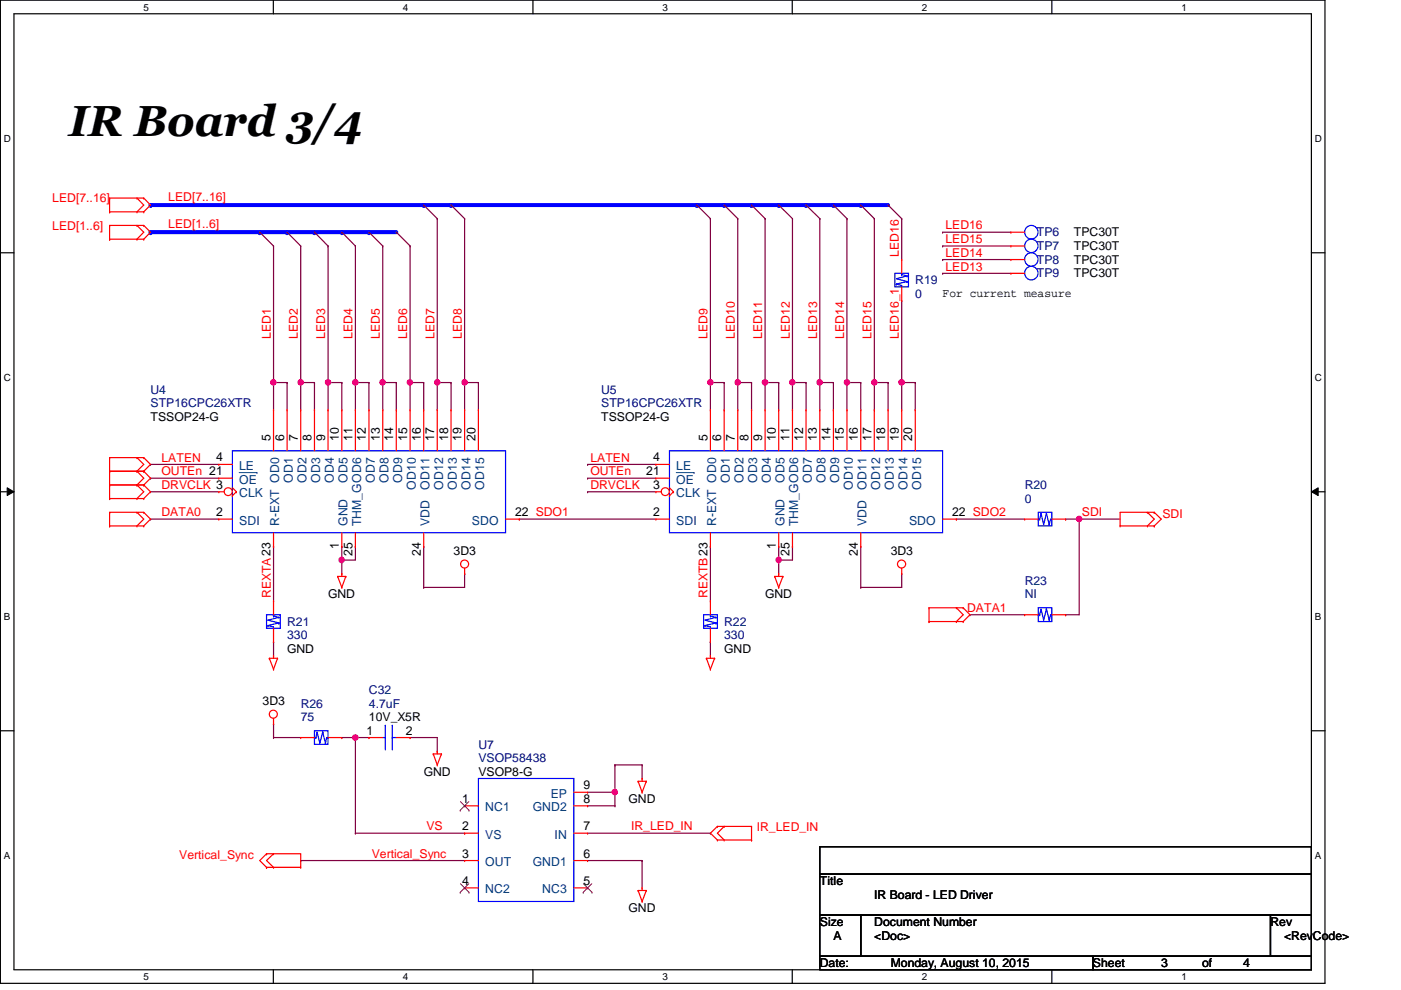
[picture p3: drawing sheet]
<svg xmlns="http://www.w3.org/2000/svg" width="297mm" height="210mm" viewBox="0 0 297 210" stroke-linecap="round" stroke-linejoin="round" font-family="sans-serif">
<path d="M.1 0h280.8v208.5h-280.8zM3 2.9h275v202.7h-275z" fill="none" stroke="#000" stroke-width=".25"/>
<g fill="#fff">
<path d="M30.4 .3h1.2v2.4h-1.2z"/>
<path d="M30.4 205.9h1.2v2.3h-1.2z"/>
</g>
<path d="M58 0v2.9M58 205.6v2.9" fill="none" stroke="#000" stroke-width=".25"/>
<g fill="#fff">
<path d="M85.4 .3h1.2v2.4h-1.2z"/>
<path d="M85.4 205.9h1.2v2.3h-1.2z"/>
</g>
<path d="M113 0v2.9M113 205.6v2.9" fill="none" stroke="#000" stroke-width=".25"/>
<g fill="#fff">
<path d="M140.5 .3h1.1v2.4h-1.1z"/>
<path d="M140.5 205.9h1.1v2.3h-1.1z"/>
</g>
<path d="M168 0v2.9M168 205.6v2.9" fill="none" stroke="#000" stroke-width=".25"/>
<g fill="#fff">
<path d="M195.4 .3h1.2v2.4h-1.2z"/>
<path d="M195.4 205.9h1.2v2.3h-1.2z"/>
</g>
<path d="M223 0v2.9M223 205.6v2.9" fill="none" stroke="#000" stroke-width=".25"/>
<g fill="#fff">
<path d="M250.5 .3h1.1v2.4h-1.1z"/>
<path d="M250.5 205.9h1.1v2.3h-1.1z"/>
<path d="M.8 28.2h1.5v2.4h-1.5z"/>
<path d="M278.8 28.2h1.4v2.4h-1.4z"/>
<path d="M.8 78.9h1.5v2.3h-1.5z"/>
<path d="M278.8 78.9h1.4v2.3h-1.4z"/>
</g>
<path d="M.1 53.6h2.9M278 53.6h2.9" fill="none" stroke="#000" stroke-width=".25"/>
<g fill="#fff">
<path d="M.8 129.6h1.4v2.3h-1.4z"/>
<path d="M278.8 129.6h1.3v2.3h-1.3z"/>
</g>
<path d="M.1 104.3h2.9M278 104.3h2.9" fill="none" stroke="#000" stroke-width=".25"/>
<path d="M1.5 103.4l1.5 .9-1.5 .8zM278 104.3l1.5-.9v1.7z" fill="#000"/>
<path d="M1.5 103.4l1.5 .9-1.5 .8zM278 104.3l1.5-.9v1.7z" fill="none" stroke="#000" stroke-width=".21"/>
<g fill="#fff">
<path d="M.8 180.3h1.4v2.3h-1.4z"/>
<path d="M278.8 180.3h1.3v2.3h-1.3z"/>
</g>
<path d="M.1 154.9h2.9M278 154.9h2.9" fill="none" stroke="#000" stroke-width=".25"/>
<path d="M60.9 49.2h5.8" fill="none" stroke="#00f" stroke-width=".85"/>
<circle cx="60.9" cy="49.2" r=".42" fill="#00f"/>
<path d="M66.7 49.2h5.8" fill="none" stroke="#00f" stroke-width=".85"/>
<circle cx="66.7" cy="49.2" r=".42" fill="#00f"/>
<path d="M72.5 49.2h5.7" fill="none" stroke="#00f" stroke-width=".85"/>
<circle cx="72.5" cy="49.2" r=".42" fill="#00f"/>
<path d="M78.2 49.2h5.8" fill="none" stroke="#00f" stroke-width=".85"/>
<circle cx="78.2" cy="49.2" r=".42" fill="#00f"/>
<g fill="none" stroke="#800040" stroke-width=".25">
<path d="M150.6 46.4h.1M150.6 46.4v40.5M31.9 98.5h.1M31.9 98.5h14.5M58 81.1h.1M58 81.1h2.9M58 81.1v5.8M60.9 81.1h.1M60.9 81.1v5.8M63.8 81.1h.1M63.8 81.1h2.9M63.8 81.1v5.8"/>
<path d="M66.7 81.1h.1M66.7 81.1v5.8M69.6 81.1h.1M69.6 81.1h2.9M69.6 81.1v5.8M72.5 81.1h.1M72.5 81.1v5.8M75.3 81.1h.1M75.3 81.1h2.9M75.3 81.1v5.8M78.2 81.1h.1M78.2 81.1v5.8"/>
<path d="M81.1 81.1h.1M81.1 81.1h2.9M81.1 81.1v5.8M84 81.1h.1M84 81.1v5.8M86.9 81.1h.1M86.9 81.1h2.9M86.9 81.1v5.8M89.8 81.1h.1M89.8 81.1v5.8M92.7 81.1h.1M92.7 81.1h2.9"/>
<path d="M92.7 81.1v5.8M95.6 81.1h.1M95.6 81.1v5.8M98.5 81.1h.1M98.5 81.1h2.9M98.5 81.1v5.8M101.4 81.1h.1M101.4 81.1v5.8M124.6 98.5h.1M124.6 98.5h14.5M150.6 81.1h.1M150.6 81.1h2.9"/>
<path d="M153.5 81.1h.1M153.5 81.1v5.8M31.9 101.4h.1M31.9 104.3h.1M31.9 110.1h.1M31.9 110.1h14.5M31.9 101.4h14.5M31.9 104.3h14.5M110.1 110.1h.1M110.1 110.1h29M124.6 101.4h.1M124.6 104.3h.1"/>
<path d="M124.6 101.4h14.5M124.6 104.3h14.5M202.8 110.1h.1M202.8 110.1h14.5"/>
</g>
<circle cx="150.6" cy="81.1" r=".56" fill="#f0f"/>
<circle cx="150.6" cy="81.1" r=".56" fill="none" stroke="#f0f" stroke-width=".25"/>
<path d="M156.4 46.4h.1M156.4 46.4v34.7M156.4 81.1h.1M156.4 81.1h2.9" fill="none" stroke="#800040" stroke-width=".25"/>
<circle cx="156.4" cy="81.1" r=".56" fill="#f0f"/>
<circle cx="156.4" cy="81.1" r=".56" fill="none" stroke="#f0f" stroke-width=".25"/>
<path d="M162.2 46.4h.1M162.2 46.4v34.7M156.4 81.1h.1M156.4 81.1v5.8M159.3 81.1h.1M159.3 81.1v5.8M162.2 81.1h.1M162.2 81.1h2.9" fill="none" stroke="#800040" stroke-width=".25"/>
<circle cx="162.2" cy="81.1" r=".56" fill="#f0f"/>
<circle cx="162.2" cy="81.1" r=".56" fill="none" stroke="#f0f" stroke-width=".25"/>
<path d="M168 46.4h.1M168 46.4v34.7M162.2 81.1h.1M162.2 81.1v5.8M165.1 81.1h.1M165.1 81.1v5.8M168 81.1h.1M168 81.1h2.9" fill="none" stroke="#800040" stroke-width=".25"/>
<circle cx="168" cy="81.1" r=".56" fill="#f0f"/>
<circle cx="168" cy="81.1" r=".56" fill="none" stroke="#f0f" stroke-width=".25"/>
<path d="M173.8 46.4h.1M173.8 46.4v34.7M168 81.1h.1M168 81.1v5.8M170.9 81.1h.1M170.9 81.1v5.8M173.8 81.1h.1M173.8 81.1h2.9" fill="none" stroke="#800040" stroke-width=".25"/>
<circle cx="173.8" cy="81.1" r=".56" fill="#f0f"/>
<circle cx="173.8" cy="81.1" r=".56" fill="none" stroke="#f0f" stroke-width=".25"/>
<path d="M179.6 46.4h.1M179.6 46.4v34.7M173.8 81.1h.1M173.8 81.1v5.8M176.7 81.1h.1M176.7 81.1v5.8M179.6 81.1h.1M179.6 81.1h2.9" fill="none" stroke="#800040" stroke-width=".25"/>
<circle cx="179.6" cy="81.1" r=".56" fill="#f0f"/>
<circle cx="179.6" cy="81.1" r=".56" fill="none" stroke="#f0f" stroke-width=".25"/>
<path d="M185.4 46.4h.1M185.4 46.4v34.7M179.6 81.1h.1M179.6 81.1v5.8M182.5 81.1h.1M182.5 81.1v5.8M185.4 81.1h.1M185.4 81.1h2.9" fill="none" stroke="#800040" stroke-width=".25"/>
<circle cx="185.4" cy="81.1" r=".56" fill="#f0f"/>
<circle cx="185.4" cy="81.1" r=".56" fill="none" stroke="#f0f" stroke-width=".25"/>
<path d="M185.4 81.1h.1M185.4 81.1v5.8M188.3 81.1h.1M188.3 81.1v5.8M191.2 81.1h.1M191.2 81.1h2.9M194.1 81.1h.1M194.1 81.1v5.8" fill="none" stroke="#800040" stroke-width=".25"/>
<path d="M31.9 49.2h23.2" fill="none" stroke="#00f" stroke-width=".85"/>
<circle cx="31.9" cy="49.2" r=".42" fill="#00f"/>
<path d="M58 52.2h.1M58 52.2v28.9M191.2 81.1h.1M191.2 81.1v5.8" fill="none" stroke="#800040" stroke-width=".25"/>
<circle cx="57.9" cy="81.1" r=".56" fill="#f0f"/>
<circle cx="57.9" cy="81.1" r=".56" fill="none" stroke="#f0f" stroke-width=".25"/>
<path d="M55.1 49.2h5.8" fill="none" stroke="#00f" stroke-width=".85"/>
<circle cx="55.1" cy="49.2" r=".42" fill="#00f"/>
<path d="M63.8 52.2h.1M63.8 52.2v28.9M58 115.9h.1M58 115.9v11.5M150.6 115.9h.1M150.6 115.9v11.5M58 136.1h.1M58 136.1v2.9M150.6 136.1h.1M150.6 136.1v2.9" fill="none" stroke="#800040" stroke-width=".25"/>
<circle cx="63.7" cy="81.1" r=".56" fill="#f0f"/>
<circle cx="63.7" cy="81.1" r=".56" fill="none" stroke="#f0f" stroke-width=".25"/>
<path d="M69.6 52.2h.1M69.6 52.2v28.9" fill="none" stroke="#800040" stroke-width=".25"/>
<circle cx="69.5" cy="81.1" r=".56" fill="#f0f"/>
<circle cx="69.5" cy="81.1" r=".56" fill="none" stroke="#f0f" stroke-width=".25"/>
<path d="M75.3 52.2h.1M75.3 52.2v28.9" fill="none" stroke="#800040" stroke-width=".25"/>
<circle cx="75.3" cy="81.1" r=".56" fill="#f0f"/>
<circle cx="75.3" cy="81.1" r=".56" fill="none" stroke="#f0f" stroke-width=".25"/>
<path d="M81.1 52.2h.1M81.1 52.2v28.9" fill="none" stroke="#800040" stroke-width=".25"/>
<circle cx="81.1" cy="81.1" r=".56" fill="#f0f"/>
<circle cx="81.1" cy="81.1" r=".56" fill="none" stroke="#f0f" stroke-width=".25"/>
<path d="M86.9 52.2h.1M86.9 52.2v28.9" fill="none" stroke="#800040" stroke-width=".25"/>
<circle cx="86.9" cy="81.1" r=".56" fill="#f0f"/>
<circle cx="86.9" cy="81.1" r=".56" fill="none" stroke="#f0f" stroke-width=".25"/>
<path d="M92.7 46.4h.1M92.7 46.4v34.7" fill="none" stroke="#800040" stroke-width=".25"/>
<circle cx="92.7" cy="81.1" r=".56" fill="#f0f"/>
<circle cx="92.7" cy="81.1" r=".56" fill="none" stroke="#f0f" stroke-width=".25"/>
<path d="M31.9 43.5h57.9" fill="none" stroke="#00f" stroke-width=".85"/>
<circle cx="31.9" cy="43.5" r=".42" fill="#00f"/>
<path d="M89.8 43.5h5.8" fill="none" stroke="#00f" stroke-width=".85"/>
<circle cx="89.8" cy="43.5" r=".42" fill="#00f"/>
<path d="M95.6 43.5h52.1" fill="none" stroke="#00f" stroke-width=".85"/>
<circle cx="95.6" cy="43.5" r=".42" fill="#00f"/>
<path d="M147.7 43.5h5.8" fill="none" stroke="#00f" stroke-width=".85"/>
<circle cx="147.7" cy="43.5" r=".42" fill="#00f"/>
<path d="M153.5 43.5h5.8" fill="none" stroke="#00f" stroke-width=".85"/>
<circle cx="153.5" cy="43.5" r=".42" fill="#00f"/>
<path d="M72.5 115.9h.1M72.5 118.7h.1M72.5 115.9v2.8M75.3 115.9h.1M75.3 115.9v2.8h-2.8" fill="none" stroke="#800040" stroke-width=".25"/>
<circle cx="72.4" cy="118.7" r=".56" fill="#f0f"/>
<circle cx="72.4" cy="118.7" r=".56" fill="none" stroke="#f0f" stroke-width=".25"/>
<path d="M72.5 118.7h.1M72.5 118.7v2.9M89.8 115.9h.1M89.8 115.9v8.6M165.1 115.9h.1M165.1 118.7h.1M165.1 115.9v5.7M168 115.9h.1M168 115.9v2.8h-2.9M89.8 124.5h.1M98.5 121.6h.1M98.5 121.6v2.9h-8.7" fill="none" stroke="#800040" stroke-width=".25"/>
<circle cx="165.1" cy="118.7" r=".56" fill="#f0f"/>
<circle cx="165.1" cy="118.7" r=".56" fill="none" stroke="#f0f" stroke-width=".25"/>
<path d="M182.5 115.9h.1M182.5 115.9v8.6M225.9 110.1h.1M225.9 110.1h11.6M228.8 110.1h.1M228.8 110.1v20.2h-2.9M182.5 124.5h.1M191.2 121.6h.1M191.2 121.6v2.9h-8.7M225.9 130.3h.1" fill="none" stroke="#800040" stroke-width=".25"/>
<circle cx="228.8" cy="110" r=".56" fill="#f0f"/>
<circle cx="228.8" cy="110" r=".56" fill="none" stroke="#f0f" stroke-width=".25"/>
<path d="M98.5 46.4h.1M98.5 46.4v34.7M205.7 130.3h.1M205.7 130.3h11.6" fill="none" stroke="#800040" stroke-width=".25"/>
<circle cx="98.5" cy="81.1" r=".56" fill="#f0f"/>
<circle cx="98.5" cy="81.1" r=".56" fill="none" stroke="#f0f" stroke-width=".25"/>
<path d="M191.2 46.4h.1M191.2 46.4v8.6M191.2 63.7h.1M191.2 63.7v17.4" fill="none" stroke="#800040" stroke-width=".25"/>
<circle cx="191.2" cy="81.1" r=".56" fill="#f0f"/>
<circle cx="191.2" cy="81.1" r=".56" fill="none" stroke="#f0f" stroke-width=".25"/>
<path d="M199.9 52.2h.1M199.9 55h.1M199.9 49.2h.1M199.9 58h.1M199.9 52.2h14.4M199.9 55h14.4M199.9 49.2h14.4M199.9 58h14.4" fill="none" stroke="#800040" stroke-width=".25"/>
<path d="M159.3 43.5h5.8" fill="none" stroke="#00f" stroke-width=".85"/>
<circle cx="159.3" cy="43.5" r=".42" fill="#00f"/>
<path d="M165.1 43.5h5.8" fill="none" stroke="#00f" stroke-width=".85"/>
<circle cx="165.1" cy="43.5" r=".42" fill="#00f"/>
<path d="M170.9 43.5h5.8" fill="none" stroke="#00f" stroke-width=".85"/>
<circle cx="170.9" cy="43.5" r=".42" fill="#00f"/>
<path d="M176.7 43.5h5.8" fill="none" stroke="#00f" stroke-width=".85"/>
<circle cx="176.7" cy="43.5" r=".42" fill="#00f"/>
<path d="M182.5 43.5h5.8" fill="none" stroke="#00f" stroke-width=".85"/>
<circle cx="182.5" cy="43.5" r=".42" fill="#00f"/>
<path d="M58 153.5h.1M58 156.4h.1M58 156.4h5.8M58 153.5v2.9M72.5 156.4h.1M72.5 156.4h2.8v20.3M86.9 156.4h.1M86.9 156.4h5.8v2.9M92.7 159.3h.1M75.3 176.7h.1M63.8 182.5h.1M63.8 182.5h34.7" fill="none" stroke="#800040" stroke-width=".25"/>
<circle cx="75.3" cy="156.4" r=".56" fill="#f0f"/>
<circle cx="75.3" cy="156.4" r=".56" fill="none" stroke="#f0f" stroke-width=".25"/>
<path d="M75.3 156.4h2.9M78.2 156.4h.1M75.3 176.7h23.2M98.5 176.7h.1M124.6 170.9h5.8M130.4 170.9h.1M130.4 162.2h.1M130.4 162.2v5.8M136.1 162.2h.1M136.1 162.2v2.9" fill="none" stroke="#800040" stroke-width=".25"/>
<circle cx="130.3" cy="167.9" r=".56" fill="#f0f"/>
<circle cx="130.3" cy="167.9" r=".56" fill="none" stroke="#f0f" stroke-width=".25"/>
<g fill="none" stroke="#800040" stroke-width=".25">
<path d="M55.1 49.2h.1M55.1 49.2l2.9 3M60.9 49.2h.1M60.9 49.2l2.9 3M66.7 49.2h.1M66.7 49.2l2.9 3M72.5 49.2h.1M72.5 49.2l2.8 3M78.2 49.2h.1M78.2 49.2l2.9 3M84 49.2h.1M84 49.2l2.9 3"/>
<path d="M89.8 43.5h.1M89.8 43.5l2.9 2.9M95.6 43.5h.1M95.6 43.5l2.9 2.9M147.7 43.5h.1M147.7 43.5l2.9 2.9M153.5 43.5h.1M153.5 43.5l2.9 2.9M159.3 43.5h.1M159.3 43.5l2.9 2.9M165.1 43.5h.1M165.1 43.5l2.9 2.9"/>
<path d="M170.9 43.5h.1M170.9 43.5l2.9 2.9M176.7 43.5h.1M176.7 43.5l2.9 2.9M182.5 43.5h.1M182.5 43.5l2.9 2.9M188.3 43.5h.1M188.3 43.5l2.9 2.9M124.6 168h5.8M124.6 176.7h26M130.4 162.2h.1M130.4 168h.1"/>
<path d="M130.4 162.2h5.7M130.4 168v2.9M150.6 176.7h.1M124.6 182.5h11.5M136.1 182.5h.1M136.1 182.5v5.8"/>
</g>
<g fill="none" stroke="#f00" stroke-width=".25">
<path d="M23.2 47.8h.1M23.2 50.7h.1M23.2 42h.1M23.2 44.9h.1M23.2 42v2.9M23.2 47.8v2.9M23.2 47.8h7.3M23.2 50.7h7.3M23.2 42h7.3M23.2 44.9h7.3M29 47.8h.1M29 50.7h.1"/>
<path d="M29 42h.1M29 44.9h.1M29 47.8l1.5 1.4-1.5 1.5M29 42l1.5 1.5-1.5 1.4M30.5 50.7h.1M30.5 47.8h.1M30.5 44.9h.1M30.5 42h.1M30.5 47.8l1.4 1.4-1.4 1.5M30.5 42l1.4 1.5-1.4 1.4M23.2 97h.1M23.2 99.9h.1"/>
<path d="M23.2 97h7.3M23.2 99.9h7.3M23.2 97v8.7M29 97h.1M29 99.9h.1M29 97l1.5 1.5-1.5 1.4M29 99.9l1.5 1.5-1.5 1.4M30.5 99.9h.1M30.5 97h.1M30.5 97l1.4 1.5-1.4 1.4M30.5 99.9l1.4 1.5-1.4 1.4M58 86.9h.1"/>
<path d="M58 86.9v8.7M60.9 86.9h.1M60.9 86.9v8.7M63.8 86.9h.1M63.8 86.9v8.7M66.7 86.9h.1M66.7 86.9v8.7M69.6 86.9h.1M69.6 86.9v8.7M72.5 86.9h.1M72.5 86.9v8.7M75.3 86.9h.1"/>
<path d="M75.3 86.9v8.7M78.2 86.9h.1M78.2 86.9v8.7M81.1 86.9h.1M81.1 86.9v8.7M84 86.9h.1M84 86.9v8.7M86.9 86.9h.1M86.9 86.9v8.7M89.8 86.9h.1M89.8 86.9v8.7M92.7 86.9h.1"/>
<path d="M92.7 86.9v8.7M95.6 86.9h.1M95.6 86.9v8.7M98.5 86.9h.1M98.5 86.9v8.7M101.4 86.9h.1M101.4 86.9v8.7M23.2 102.8h.1M23.2 105.7h.1M23.2 108.6h.1M23.2 111.5h.1M23.2 108.6v2.9"/>
<path d="M23.2 102.8h7.3M23.2 105.7h7.3M23.2 108.6h7.3M23.2 111.5h7.3M29 102.8h.1M29 105.7h.1M29 108.6h.1M29 111.5h.1M29 102.8l1.5 1.5-1.5 1.4M29 108.6l1.5 1.5-1.5 1.4M30.5 102.8h.1M30.5 105.7h.1"/>
<path d="M30.5 111.5h.1M30.5 108.6h.1M30.5 102.8l1.4 1.5-1.4 1.4M30.5 108.6l1.4 1.5-1.4 1.4M46.4 110.1h.1M46.4 110.1h2.9M49.3 105.1h.1M49.3 103.4l.8 .9M50.1 104.3h.1M50.1 104.3l-.8 .8M72.5 115.9h.1M72.5 112.9v3"/>
<path d="M89.8 115.9h.1M89.8 112.9v3M107.2 110.1h2.9M110.1 110.1h.1M237.5 111.5h.1M237.5 111.5h7.2M243.3 111.5h.1M243.3 108.6h.1M243.3 108.6l1.4 1.5-1.4 1.4M244.7 108.6h.1M244.7 111.5h.1M244.7 108.6h-7.2v2.9"/>
<path d="M244.7 108.6l1.5 1.5-1.5 1.4M57.1 139.6h.1M57.1 139.6h1.7M57.1 139.6l.9 2.3M58 139h.1M58 139v.6M58.8 139.6h.1M58.8 139.6l-.8 2.3M71.6 122.2h.1M71.6 122.2h1.7M71.6 122.2l.9 2.3M72.5 121.6h.1"/>
<path d="M72.5 124.5h.1M72.5 121.6v.6M73.3 122.2h.1M73.3 122.2l-.8 2.3M98.5 121.6h.1M98.5 120.5v1.1M149.8 139.6h.1M149.8 139.6h1.7M149.8 139.6l.8 2.3M150.6 139h.1M150.6 139v.6M151.5 139.6h.1"/>
<path d="M151.5 139.6l-.9 2.3M164.2 122.2h.1M164.2 122.2h1.8M164.2 122.2l.9 2.3M165.1 121.6h.1M165.1 124.5h.1M165.1 121.6v.6M166 122.2h.1M166 122.2l-.9 2.3M191.2 121.6h.1M191.2 120.5v1.1M197 128.9h.1"/>
<path d="M197 131.8h.1M197 128.9h7.2M197 131.8h7.2M197 128.9v2.9M202.8 128.9h.1M202.8 131.8h.1M202.8 128.9l1.4 1.4-1.4 1.5M204.2 131.8h.1M204.2 128.9h.1M204.2 128.9l1.5 1.4-1.5 1.5M58 141.9h.1M58 153.5h.1"/>
<path d="M58 152.3v1.2M91.9 159.9h.1M91.9 159.9h1.7M91.9 159.9l.8 2.3M92.7 159.3h.1M92.7 159.3v.6M93.6 159.9h.1M93.6 159.9l-.9 2.3M150.6 141.9h.1M92.7 162.2h.1M135.3 165.7h.1M135.3 165.7h1.7"/>
<path d="M135.3 165.7l.8 2.3M136.1 165.1h.1M136.1 168h.1M136.1 165.1v.6M137 165.7h.1M137 165.7l-.9 2.3M152.1 178.1h.1M152.1 175.2h.1M152.1 175.2l-1.5 1.5 1.5 1.4M152.1 175.2h7.2M152.1 178.1h7.2M153.5 175.2h.1"/>
<path d="M153.5 178.1h.1M153.5 175.2l-1.4 1.5 1.4 1.4M159.3 175.2h.1M159.3 178.1h.1M159.3 175.2v2.9M56.5 181h.1M56.5 183.9h.1M56.5 181l-1.4 1.5 1.4 1.4M56.5 181h7.3v2.9M56.5 183.9h7.3M58 183.9h.1M58 181h.1"/>
<path d="M58 181l-1.5 1.5 1.5 1.4M63.8 183.9h.1M135.3 188.8h.1M135.3 188.8h1.7M135.3 188.8l.8 2.3M136.1 188.3h.1M136.1 191.1h.1M136.1 188.3v.5M137 188.8h.1M137 188.8l-.9 2.3"/>
<circle cx="98.5" cy="119.6" r=".85"/>
<circle cx="191.2" cy="119.6" r=".86"/>
<circle cx="57.9" cy="151.4" r=".85"/>
</g>
<path d="M173.8 179.5h104.2v5.8h-104.2zM173.8 185.3h104.2v8.7h-104.2zM173.8 194h8.7v8.7h-8.7zM182.5 194h86.9v8.7h-86.9zM269.4 194h8.6v8.7h-8.6zM173.8 202.7h57.9v2.9h-57.9zM231.7 202.7h46.3v2.9h-46.3z" fill="none" stroke="#000" stroke-width=".25"/>
<path d="M49.3 95.6h57.9v17.3h-57.9z" fill="none" stroke="#00f" stroke-width=".25"/>
<circle cx="48.4" cy="104.2" r=".84" fill="#fff"/>
<g fill="none" stroke="#f00" stroke-width=".25">
<path d="M191.2 55h.1M191.2 55v3M214.3 58h.1M214.3 49.2h.1M214.3 58h3M214.3 49.2h3M191.2 63.7h.1M191.2 60.8v2.9M46.4 98.5h.1M46.4 98.5h2.9M150.6 86.9h.1M150.6 86.9v8.7"/>
<path d="M153.5 86.9h.1M153.5 86.9v8.7M156.4 86.9h.1M156.4 86.9v8.7M159.3 86.9h.1M159.3 86.9v8.7M162.2 86.9h.1M162.2 86.9v8.7M165.1 86.9h.1M165.1 86.9v8.7M168 86.9h.1M168 86.9v8.7"/>
<path d="M170.9 86.9h.1M170.9 86.9v8.7M173.8 86.9h.1M173.8 86.9v8.7M176.7 86.9h.1M176.7 86.9v8.7M179.6 86.9h.1M179.6 86.9v8.7M182.5 86.9h.1M182.5 86.9v8.7M185.4 86.9h.1M185.4 86.9v8.7"/>
<path d="M188.3 86.9h.1M188.3 86.9v8.7M191.2 86.9h.1M191.2 86.9v8.7M194.1 86.9h.1M194.1 86.9v8.7M46.4 104.3h.1M46.4 101.4h.1M46.4 104.3h1.1M46.4 101.4h2.9M58 115.9h.1M58 112.9v3"/>
<path d="M75.3 115.9h.1M75.3 112.9v3M139.1 110.1h.1M139.1 110.1h2.8M141.9 105.1h.1M141.9 103.4l.9 .9M142.8 104.3h.1M142.8 104.3l-.9 .8M165.1 115.9h.1M165.1 112.9v3M182.5 115.9h.1M182.5 112.9v3"/>
<path d="M199.9 110.1h2.9M202.8 110.1h.1M150.6 127.4h.1M150.6 136.1h.1M150.6 127.4v2.9M150.6 133.2v2.9M217.3 130.3h.1M217.3 130.3h2.8M223 130.3h2.9M225.9 130.3h.1M78.2 156.4h.1M78.2 156.4h2.9"/>
<path d="M84 156.4h2.9M86.9 156.4h.1M98.5 170.9h.1M98.5 176.7h.1M98.5 170.9h2.9M98.5 176.7h2.9M121.7 170.9h2.9M121.7 176.7h2.9M121.7 168h2.9M124.6 176.7h.1M124.6 170.9h.1M124.6 168h.1"/>
<path d="M98.5 182.5h.1M98.5 188.3h.1M98.5 182.5h2.9M98.5 188.3h2.9M121.7 182.5h2.9M121.7 188.3h2.9M124.6 188.3h.1M124.6 182.5h.1"/>
<circle cx="48.4" cy="104.2" r=".84"/>
</g>
<path d="M50.7 100.2h3.8M54.5 100.2h.1" fill="none" stroke="#004080" stroke-width=".21"/>
<g fill="none" stroke="#00f" stroke-width=".25">
<path d="M189.7 58h2.9v2.8h-2.9zM191.2 58.2h.1M191.2 58h.1M191.2 58.2l1.1 .3M191.2 58v.2M192.3 58.5h.1M192.3 59.7h.1M192.3 58.5l-2.3 .6 2.3 .6M192.3 59.7l-2.3 .5M190 60.2h.1M190 60.2l1.2 .3v.3M191.2 60.8h.1"/>
<path d="M141.9 95.6h58v17.3h-58zM149.2 130.3h2.9v2.9h-2.9zM149.5 132.6h.1M149.5 132.6l1.1 .3v.3M150.6 130.6h.1M150.6 130.3h.1M150.6 133.2h.1M150.6 130.6l1.2 .3M150.6 130.3v.3M151.8 130.9h.1M151.8 132.1h.1M151.8 130.9l-2.3 .6 2.3 .6"/>
<path d="M151.8 132.1l-2.3 .5M220.1 128.9h2.9v2.9h-2.9zM220.1 130.3h.1M220.1 130.3h.3M220.4 130.3h.1M220.7 129.2h.1M220.7 129.2l.6 2.3 .6-2.3M220.7 129.2l-.3 1.1M221.9 129.2h.1M221.9 129.2l.6 2.3M222.5 131.5h.1M223 130.3h.1"/>
<path d="M223 130.3h-.2l-.3 1.2M81.1 156.4h.6M81.7 156.4h.1M81.7 153.8h.1M81.7 153.8v5.2M83.2 153.8h.1M83.2 156.4h.1M83.2 156.4h.8M83.2 153.8v5.2M101.4 165.1h20.3v26h-20.3z"/>
<circle cx="218.7" cy="49.2" r="1.43"/>
<circle cx="218.7" cy="57.9" r="1.43"/>
</g>
<path d="M97.6 171.8h.1M97.6 170l1.8 1.8M99.4 170l-1.8 1.8M99.4 171.8h.1M97.6 189.2h.1M97.6 187.4l1.8 1.8M99.4 187.4l-1.8 1.8M99.4 189.2h.1M123.7 189.2h.1M123.7 187.4l1.8 1.8M125.5 187.4l-1.8 1.8M125.5 189.2h.1" fill="none" stroke="#804000" stroke-width=".21"/>
<circle cx="141.1" cy="104.2" r=".84" fill="#fff"/>
<g fill="none" stroke="#f00" stroke-width=".25">
<path d="M214.3 52.2h.1M214.3 55h.1M214.3 52.2h3M214.3 55h3M139.1 98.5h.1M139.1 98.5h2.8M139.1 104.3h.1M139.1 101.4h.1M139.1 104.3h1.1M139.1 101.4h2.8M150.6 115.9h.1M150.6 112.9v3"/>
<path d="M168 115.9h.1M168 112.9v3M217.3 110.1h.1M217.3 110.1h2.8M223 110.1h2.9M225.9 110.1h.1M58 127.4h.1M58 136.1h.1M58 127.4v2.9M58 133.2v2.9M63.8 156.4h.1M63.8 156.4h2.9"/>
<path d="M69.6 156.4h2.9M72.5 156.4h.1"/>
<circle cx="141.1" cy="104.2" r=".84"/>
</g>
<path d="M143.4 100.2h3.7M147.1 100.2h.1" fill="none" stroke="#004080" stroke-width=".21"/>
<g fill="none" stroke="#00f" stroke-width=".25">
<path d="M220.1 108.6h2.9v2.9h-2.9zM220.1 110.1h.1M220.1 110.1h.3M220.4 110.1h.1M220.7 108.9h.1M220.7 108.9l.6 2.3 .6-2.3M220.7 108.9l-.3 1.2M221.9 108.9h.1M221.9 108.9l.6 2.3M222.5 111.2h.1M223 110.1h.1M223 110.1h-.2l-.3 1.1"/>
<path d="M56.5 130.3h2.9v2.9h-2.9zM56.8 132.6h.1M56.8 132.6l1.2 .3v.3M58 130.6h.1M58 130.3h.1M58 133.2h.1M58 130.6l1.1 .3M58 130.3v.3M59.1 130.9h.1M59.1 132.1h.1M59.1 130.9l-2.3 .6 2.3 .6M59.1 132.1l-2.3 .5"/>
<path d="M66.7 154.9h2.9v2.9h-2.9zM66.7 156.4h.1M66.7 156.4h.3M67 156.4h.1M67.2 155.2h.1M67.2 155.2l.6 2.4 .6-2.4M67.2 155.2l-.2 1.2M68.4 155.2h.1M68.4 155.2l.6 2.4M69 157.6h.1M69.6 156.4h.1M69.6 156.4h-.3l-.3 1.2"/>
<circle cx="218.7" cy="55" r="1.43"/>
<circle cx="218.7" cy="52.1" r="1.43"/>
</g>
<circle cx="150.6" cy="81.1" r=".56" fill="#f0f"/>
<circle cx="150.6" cy="81.1" r=".56" fill="none" stroke="#f0f" stroke-width=".25"/>
<circle cx="156.4" cy="81.1" r=".56" fill="#f0f"/>
<circle cx="156.4" cy="81.1" r=".56" fill="none" stroke="#f0f" stroke-width=".25"/>
<circle cx="162.2" cy="81.1" r=".56" fill="#f0f"/>
<circle cx="162.2" cy="81.1" r=".56" fill="none" stroke="#f0f" stroke-width=".25"/>
<circle cx="168" cy="81.1" r=".56" fill="#f0f"/>
<circle cx="168" cy="81.1" r=".56" fill="none" stroke="#f0f" stroke-width=".25"/>
<circle cx="173.8" cy="81.1" r=".56" fill="#f0f"/>
<circle cx="173.8" cy="81.1" r=".56" fill="none" stroke="#f0f" stroke-width=".25"/>
<circle cx="179.6" cy="81.1" r=".56" fill="#f0f"/>
<circle cx="179.6" cy="81.1" r=".56" fill="none" stroke="#f0f" stroke-width=".25"/>
<circle cx="185.4" cy="81.1" r=".56" fill="#f0f"/>
<circle cx="185.4" cy="81.1" r=".56" fill="none" stroke="#f0f" stroke-width=".25"/>
<circle cx="57.9" cy="81.1" r=".56" fill="#f0f"/>
<circle cx="57.9" cy="81.1" r=".56" fill="none" stroke="#f0f" stroke-width=".25"/>
<circle cx="63.7" cy="81.1" r=".56" fill="#f0f"/>
<circle cx="63.7" cy="81.1" r=".56" fill="none" stroke="#f0f" stroke-width=".25"/>
<circle cx="69.5" cy="81.1" r=".56" fill="#f0f"/>
<circle cx="69.5" cy="81.1" r=".56" fill="none" stroke="#f0f" stroke-width=".25"/>
<circle cx="75.3" cy="81.1" r=".56" fill="#f0f"/>
<circle cx="75.3" cy="81.1" r=".56" fill="none" stroke="#f0f" stroke-width=".25"/>
<circle cx="81.1" cy="81.1" r=".56" fill="#f0f"/>
<circle cx="81.1" cy="81.1" r=".56" fill="none" stroke="#f0f" stroke-width=".25"/>
<circle cx="86.9" cy="81.1" r=".56" fill="#f0f"/>
<circle cx="86.9" cy="81.1" r=".56" fill="none" stroke="#f0f" stroke-width=".25"/>
<circle cx="92.7" cy="81.1" r=".56" fill="#f0f"/>
<circle cx="92.7" cy="81.1" r=".56" fill="none" stroke="#f0f" stroke-width=".25"/>
<circle cx="72.4" cy="118.7" r=".56" fill="#f0f"/>
<circle cx="72.4" cy="118.7" r=".56" fill="none" stroke="#f0f" stroke-width=".25"/>
<circle cx="165.1" cy="118.7" r=".56" fill="#f0f"/>
<circle cx="165.1" cy="118.7" r=".56" fill="none" stroke="#f0f" stroke-width=".25"/>
<circle cx="228.8" cy="110" r=".56" fill="#f0f"/>
<circle cx="228.8" cy="110" r=".56" fill="none" stroke="#f0f" stroke-width=".25"/>
<circle cx="98.5" cy="81.1" r=".56" fill="#f0f"/>
<circle cx="98.5" cy="81.1" r=".56" fill="none" stroke="#f0f" stroke-width=".25"/>
<circle cx="191.2" cy="81.1" r=".56" fill="#f0f"/>
<circle cx="191.2" cy="81.1" r=".56" fill="none" stroke="#f0f" stroke-width=".25"/>
<circle cx="75.3" cy="156.4" r=".56" fill="#f0f"/>
<circle cx="75.3" cy="156.4" r=".56" fill="none" stroke="#f0f" stroke-width=".25"/>
<circle cx="130.3" cy="167.9" r=".56" fill="#f0f"/>
<circle cx="130.3" cy="167.9" r=".56" fill="none" stroke="#f0f" stroke-width=".25"/>
<text font-size="9.2" x="14.6" y="28.7">IR Board 3/4</text>
<g font-size="2.6" fill="#f00">
<text x="11.1" y="42.9">LED[7..16]</text>
<text x="35.7" y="42.6">LED[7..16]</text>
<text x="11.1" y="48.7">LED[1..6]</text>
<text x="35.7" y="48.3">LED[1..6]</text>
<text x="200.4" y="51.6">LED15</text>
<text x="200.4" y="48.6">LED16</text>
<text x="190.6" y="54.4" transform="rotate(-90 190.6 54.4)">LED16</text>
<text x="200.4" y="54.4">LED14</text>
<text x="200.4" y="57.4">LED13</text>
<text x="57.4" y="71.8" transform="rotate(-90 57.4 71.8)">LED1</text>
<text x="63.2" y="71.8" transform="rotate(-90 63.2 71.8)">LED2</text>
<text x="69" y="71.8" transform="rotate(-90 69 71.8)">LED3</text>
<text x="74.8" y="71.8" transform="rotate(-90 74.8 71.8)">LED4</text>
<text x="80.6" y="71.8" transform="rotate(-90 80.6 71.8)">LED5</text>
<text x="86.4" y="71.8" transform="rotate(-90 86.4 71.8)">LED6</text>
<text x="92.1" y="71.8" transform="rotate(-90 92.1 71.8)">LED7</text>
<text x="97.9" y="71.8" transform="rotate(-90 97.9 71.8)">LED8</text>
<text x="150" y="71.8" transform="rotate(-90 150 71.8)">LED9</text>
<text x="155.8" y="71.8" transform="rotate(-90 155.8 71.8)">LED10</text>
<text x="161.6" y="71.8" transform="rotate(-90 161.6 71.8)">LED11</text>
<text x="167.4" y="71.8" transform="rotate(-90 167.4 71.8)">LED12</text>
<text x="173.2" y="71.8" transform="rotate(-90 173.2 71.8)">LED13</text>
<text x="179" y="71.8" transform="rotate(-90 179 71.8)">LED14</text>
<text x="184.8" y="71.8" transform="rotate(-90 184.8 71.8)">LED15</text>
<text x="190.6" y="71.8" transform="rotate(-90 190.6 71.8)">LED16_1</text>
<text x="34.2" y="97.9">LATEN</text>
<text x="34.2" y="100.8">OUTEn 21</text>
<text x="125.2" y="97.9">LATEN</text>
<text x="125.2" y="100.8">OUTEn</text>
<text x="34.2" y="103.7">DRVCLK 3</text>
<text x="125.2" y="103.7">DRVCLK</text>
<text x="34.2" y="109.5">DATA0</text>
<text x="229.4" y="109.5">SDI</text>
<text x="246.5" y="109.8">SDI</text>
<text x="57.4" y="126.8" transform="rotate(-90 57.4 126.8)">REXTA23</text>
<text x="150" y="126.8" transform="rotate(-90 150 126.8)">REXTB23</text>
<text x="205.1" y="129.8">DATA1</text>
<text x="90.4" y="176.1">VS</text>
<text x="133.9" y="176.1">IR_LED_IN</text>
<text x="160.5" y="176.1">IR_LED_IN</text>
<text x="38" y="182.2">Vertical_Sync</text>
<text x="78.8" y="181.9">Vertical_Sync</text>
</g>
<g font-size="2.6" fill="#000080">
<text x="219.8" y="50.1">TP6</text>
<text x="219.8" y="53">TP7</text>
<text x="219.8" y="58.8">TP9</text>
<text x="219.8" y="55.9">TP8</text>
<text x="194.1" y="60.3">R19</text>
<text x="194.1" y="63.2">0</text>
<text x="31.9" y="83.4">U4</text>
<text x="127.5" y="83.4">U5</text>
<text x="31.9" y="86.3">STP16CPC26XTR</text>
<text x="127.5" y="86.3">STP16CPC26XTR</text>
<text x="217.3" y="103.7">R20</text>
<text x="217.3" y="106.6">0</text>
<text x="217.3" y="124">R23</text>
<text x="217.3" y="126.9">NI</text>
<text x="60.9" y="132.7">R21</text>
<text x="60.9" y="135.6">330</text>
<text x="153.5" y="132.7">R22</text>
<text x="153.5" y="135.6">330</text>
<text x="78.2" y="147.2">C32</text>
<text x="63.8" y="150">R26</text>
<text x="63.8" y="152.9">75</text>
<text x="78.2" y="150">4.7uF</text>
<text x="101.4" y="158.7">U7</text>
<text x="101.4" y="161.6">VSOP58438</text>
</g>
<g font-size="2.6">
<text x="227.7" y="50.1">TPC30T</text>
<text x="227.7" y="53">TPC30T</text>
<text x="227.7" y="58.8">TPC30T</text>
<text x="227.7" y="55.9">TPC30T</text>
<text x="199.9" y="62.9">For current measure</text>
<text x="31.9" y="89.2">TSSOP24-G</text>
<text x="127.5" y="89.2">TSSOP24-G</text>
<text x="57.4" y="93.6" transform="rotate(-90 57.4 93.6)">5</text>
<text x="60.2" y="93.6" transform="rotate(-90 60.2 93.6)">6</text>
<text x="63.1" y="93.6" transform="rotate(-90 63.1 93.6)">7</text>
<text x="66" y="93.6" transform="rotate(-90 66 93.6)">8</text>
<text x="68.9" y="93.6" transform="rotate(-90 68.9 93.6)">9</text>
<text x="71.8" y="93.6" transform="rotate(-90 71.8 93.6)">10</text>
<text x="74.7" y="93.6" transform="rotate(-90 74.7 93.6)">11</text>
<text x="77.6" y="93.6" transform="rotate(-90 77.6 93.6)">12</text>
<text x="80.5" y="93.6" transform="rotate(-90 80.5 93.6)">13</text>
<text x="83.4" y="93.6" transform="rotate(-90 83.4 93.6)">14</text>
<text x="86.3" y="93.6" transform="rotate(-90 86.3 93.6)">15</text>
<text x="89.2" y="93.6" transform="rotate(-90 89.2 93.6)">16</text>
<text x="92.1" y="93.6" transform="rotate(-90 92.1 93.6)">17</text>
<text x="95" y="93.6" transform="rotate(-90 95 93.6)">18</text>
<text x="97.9" y="93.6" transform="rotate(-90 97.9 93.6)">19</text>
<text x="100.8" y="93.6" transform="rotate(-90 100.8 93.6)">20</text>
<text x="150" y="93.6" transform="rotate(-90 150 93.6)">5</text>
<text x="152.9" y="93.6" transform="rotate(-90 152.9 93.6)">6</text>
<text x="155.8" y="93.6" transform="rotate(-90 155.8 93.6)">7</text>
<text x="158.7" y="93.6" transform="rotate(-90 158.7 93.6)">8</text>
<text x="161.6" y="93.6" transform="rotate(-90 161.6 93.6)">9</text>
<text x="164.5" y="93.6" transform="rotate(-90 164.5 93.6)">10</text>
<text x="167.4" y="93.6" transform="rotate(-90 167.4 93.6)">11</text>
<text x="170.3" y="93.6" transform="rotate(-90 170.3 93.6)">12</text>
<text x="173.2" y="93.6" transform="rotate(-90 173.2 93.6)">13</text>
<text x="176.1" y="93.6" transform="rotate(-90 176.1 93.6)">14</text>
<text x="178.9" y="93.6" transform="rotate(-90 178.9 93.6)">15</text>
<text x="181.9" y="93.6" transform="rotate(-90 181.9 93.6)">16</text>
<text x="184.7" y="93.6" transform="rotate(-90 184.7 93.6)">17</text>
<text x="187.7" y="93.6" transform="rotate(-90 187.7 93.6)">18</text>
<text x="190.5" y="93.6" transform="rotate(-90 190.5 93.6)">19</text>
<text x="193.4" y="93.6" transform="rotate(-90 193.4 93.6)">20</text>
<text x="45.8" y="97.8">4</text>
<text x="137" y="100.8">21</text>
<text x="138.5" y="97.8">4</text>
<text x="138.5" y="103.6">3</text>
<text x="45.8" y="109.4">2</text>
<text x="109.2" y="109.4">22 SDO1</text>
<text x="138.5" y="109.4">2</text>
<text x="201.9" y="109.4">22 SDO2</text>
<text x="71.8" y="116.4" transform="rotate(-90 71.8 116.4)">1</text>
<text x="74.7" y="117.9" transform="rotate(-90 74.7 117.9)">25</text>
<text x="89.2" y="117.9" transform="rotate(-90 89.2 117.9)">24</text>
<text x="96.2" y="117.6">3D3</text>
<text x="164.5" y="116.4" transform="rotate(-90 164.5 116.4)">1</text>
<text x="167.4" y="117.9" transform="rotate(-90 167.4 117.9)">25</text>
<text x="181.9" y="117.9" transform="rotate(-90 181.9 117.9)">24</text>
<text x="188.8" y="117.6">3D3</text>
<text x="69.6" y="126.9">GND</text>
<text x="162.2" y="126.9">GND</text>
<text x="60.9" y="138.4">GND</text>
<text x="153.5" y="138.4">GND</text>
<text x="55.7" y="149.4">3D3</text>
<text x="77.7" y="155.7">1</text>
<text x="78.2" y="152.9">10V_X5R</text>
<text x="86.1" y="155.7">2</text>
<text x="89.8" y="164.5">GND</text>
<text x="101.4" y="164.5">VSOP8-G</text>
<text x="123.7" y="167.3">9</text>
<text x="98" y="170.2">1</text>
<text x="123.7" y="170.2">8</text>
<text x="133.3" y="170.3">GND</text>
<text x="98" y="176">2</text>
<text x="123.7" y="176">7</text>
<text x="98" y="181.8">3</text>
<text x="123.7" y="181.8">6</text>
<text x="98" y="187.6">4</text>
<text x="123.7" y="187.6">5</text>
<text x="173.8" y="187.7">Title</text>
<text x="185.4" y="190.6">IR Board - LED Driver</text>
<text x="133.3" y="193.5">GND</text>
<text x="173.8" y="196.3">Size</text>
<text x="185.4" y="196.3">Document Number</text>
<text x="269.4" y="196.3">Rev</text>
<text x="176.7" y="199.3">A</text>
<text x="185.4" y="199.3">&lt;Doc&gt;</text>
<text x="272.2" y="199.3">&lt;RevCode&gt;</text>
<text x="173.8" y="205.1">Date:</text>
<text x="188.8" y="205.1">Monday, August 10, 2015</text>
<text x="231.7" y="205.1">Sheet</text>
<text x="246.2" y="205.1">3</text>
<text x="254.9" y="205.1">of</text>
<text x="263.6" y="205.1">4</text>
</g>
<g font-size="2.6" fill="#004080">
<text x="50.7" y="99.7">LE</text>
<text x="143.4" y="99.7">LE</text>
<text x="50.7" y="105.5">CLK</text>
<text x="50.7" y="102.6">OE</text>
<text x="62.1" y="102.4" transform="rotate(-90 62.1 102.4)">OD1</text>
<text x="65" y="102.4" transform="rotate(-90 65 102.4)">OD2</text>
<text x="67.9" y="102.4" transform="rotate(-90 67.9 102.4)">OD3</text>
<text x="70.8" y="102.4" transform="rotate(-90 70.8 102.4)">OD4</text>
<text x="73.7" y="102.4" transform="rotate(-90 73.7 102.4)">OD5</text>
<text x="79.5" y="102.4" transform="rotate(-90 79.5 102.4)">OD7</text>
<text x="82.4" y="102.4" transform="rotate(-90 82.4 102.4)">OD8</text>
<text x="85.3" y="102.4" transform="rotate(-90 85.3 102.4)">OD9</text>
<text x="88.2" y="103.8" transform="rotate(-90 88.2 103.8)">OD10</text>
<text x="91.1" y="103.8" transform="rotate(-90 91.1 103.8)">OD11</text>
<text x="93.9" y="103.8" transform="rotate(-90 93.9 103.8)">OD12</text>
<text x="96.9" y="103.8" transform="rotate(-90 96.9 103.8)">OD13</text>
<text x="99.7" y="103.8" transform="rotate(-90 99.7 103.8)">OD14</text>
<text x="102.7" y="103.8" transform="rotate(-90 102.7 103.8)">OD15</text>
<text x="143.4" y="105.5">CLK</text>
<text x="143.4" y="102.6">OE</text>
<text x="154.8" y="102.4" transform="rotate(-90 154.8 102.4)">OD1</text>
<text x="157.6" y="102.4" transform="rotate(-90 157.6 102.4)">OD2</text>
<text x="160.6" y="102.4" transform="rotate(-90 160.6 102.4)">OD3</text>
<text x="163.4" y="102.4" transform="rotate(-90 163.4 102.4)">OD4</text>
<text x="166.3" y="102.4" transform="rotate(-90 166.3 102.4)">OD5</text>
<text x="172.1" y="102.4" transform="rotate(-90 172.1 102.4)">OD7</text>
<text x="175" y="102.4" transform="rotate(-90 175 102.4)">OD8</text>
<text x="177.9" y="102.4" transform="rotate(-90 177.9 102.4)">OD9</text>
<text x="180.8" y="103.8" transform="rotate(-90 180.8 103.8)">OD10</text>
<text x="183.7" y="103.8" transform="rotate(-90 183.7 103.8)">OD11</text>
<text x="186.6" y="103.8" transform="rotate(-90 186.6 103.8)">OD12</text>
<text x="189.5" y="103.8" transform="rotate(-90 189.5 103.8)">OD13</text>
<text x="192.4" y="103.8" transform="rotate(-90 192.4 103.8)">OD14</text>
<text x="195.3" y="103.8" transform="rotate(-90 195.3 103.8)">OD15</text>
<text x="50.7" y="111.3">SDI</text>
<text x="59.2" y="111.5" transform="rotate(-90 59.2 111.5)">R-EXT OD0</text>
<text x="73.7" y="111.5" transform="rotate(-90 73.7 111.5)">GND</text>
<text x="76.6" y="111.5" transform="rotate(-90 76.6 111.5)">THM_GOD6</text>
<text x="91.1" y="111.5" transform="rotate(-90 91.1 111.5)">VDD</text>
<text x="100.1" y="111.3">SDO</text>
<text x="143.4" y="111.3">SDI</text>
<text x="151.8" y="111.5" transform="rotate(-90 151.8 111.5)">R-EXT OD0</text>
<text x="166.3" y="111.5" transform="rotate(-90 166.3 111.5)">GND</text>
<text x="169.2" y="111.5" transform="rotate(-90 169.2 111.5)">THM_GOD6</text>
<text x="183.7" y="111.5" transform="rotate(-90 183.7 111.5)">VDD</text>
<text x="192.7" y="111.3">SDO</text>
<text x="102.9" y="172">NC1</text>
<text x="112.9" y="172">GND2</text>
<text x="116.8" y="169.2">EP</text>
<text x="102.9" y="177.8">VS</text>
<text x="117.6" y="177.8">IN</text>
<text x="102.9" y="183.6">OUT</text>
<text x="112.9" y="183.6">GND1</text>
<text x="102.9" y="189.4">NC2</text>
<text x="115" y="189.4">NC3</text>
</g>
<g font-size="2.1">
<text x="30.4" y="2.2">5</text>
<text x="85.4" y="2.2">4</text>
<text x="140.5" y="2.2">3</text>
<text x="195.4" y="2.2">2</text>
<text x="250.5" y="2.2">1</text>
<text x=".8" y="30.1">D</text>
<text x="278.8" y="30.1">D</text>
<text x=".8" y="80.8">C</text>
<text x="278.8" y="80.8">C</text>
<text x=".8" y="131.5">B</text>
<text x="278.8" y="131.5">B</text>
<text x=".8" y="182.2">A</text>
<text x="278.8" y="182.2">A</text>
<text x="30.4" y="207.8">5</text>
<text x="85.4" y="207.8">4</text>
<text x="140.5" y="207.8">3</text>
<text x="195.4" y="207.8">2</text>
<text x="250.5" y="207.8">1</text>
</g>
</svg>
